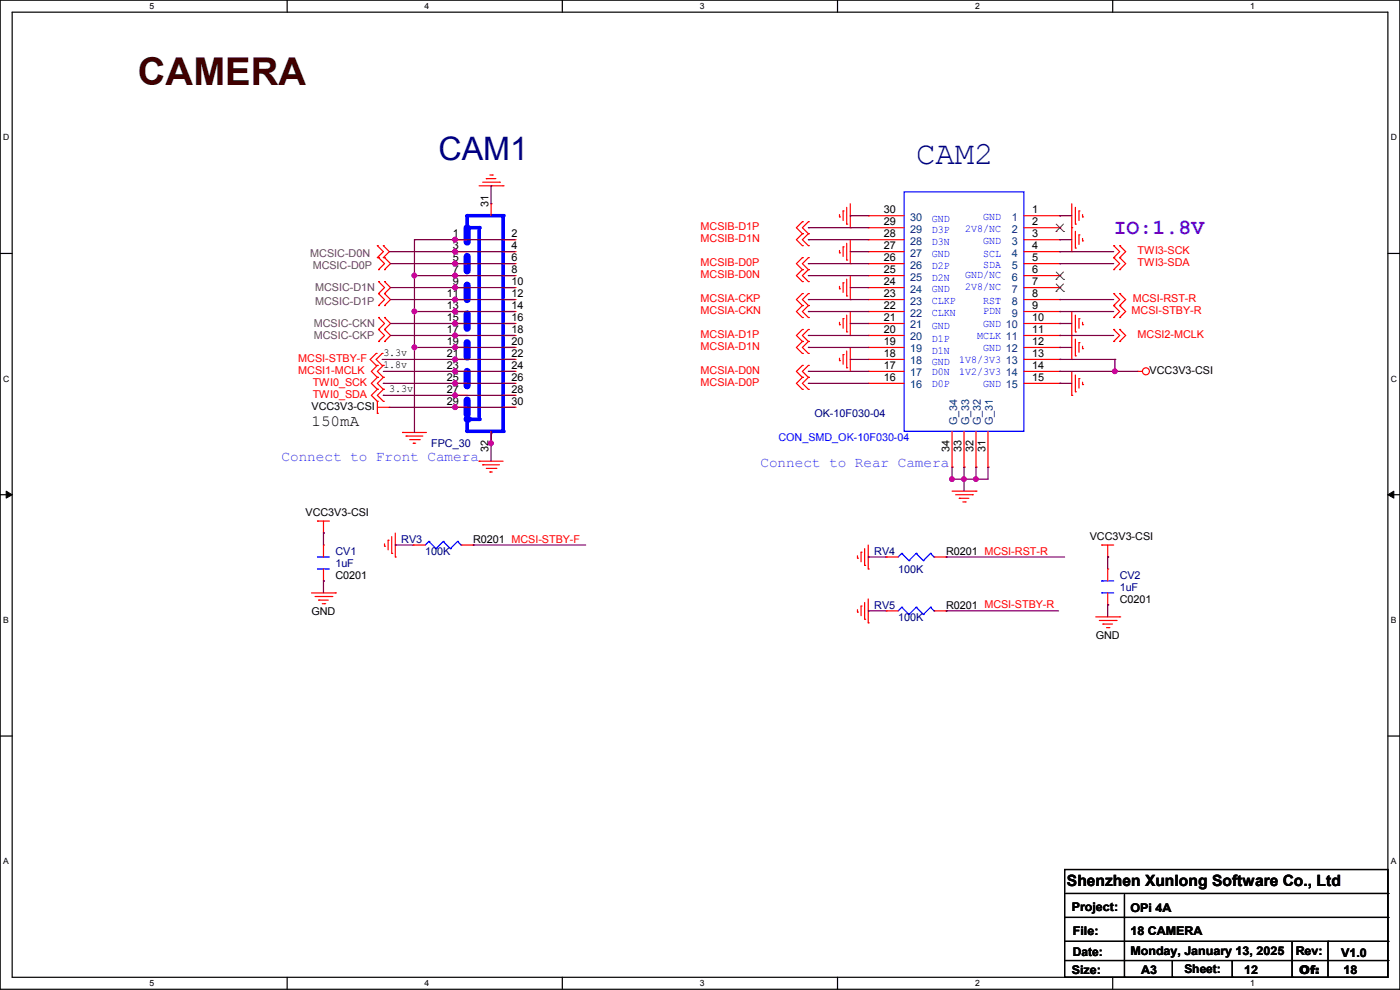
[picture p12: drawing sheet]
<svg xmlns="http://www.w3.org/2000/svg" width="297mm" height="210mm" viewBox="0 0 297 210" stroke-linecap="round" stroke-linejoin="round" font-family="sans-serif">
<g fill="none" stroke="#000" stroke-width=".25">
<path d="M0 0h297v209.8h-297zM2.6 2.6h291.8v204.7h-291.8zM60.9 0v2.6M119.3 0v2.6M177.7 0v2.6M236.1 0v2.6M0 53.8h2.6M294.4 53.8h2.6M0 104.9h2.6M294.4 104.9h2.6M0 156.1h2.6M294.4 156.1h2.6"/>
<path d="M225.8 184.4h68.6v22.9h-68.6zM225.8 194.6h68.6M225.8 199.7h68.6M226.1 189.5h68.3M238.5 189.8v17.5M274.1 199.7v7.6M281.7 199.7h.1M281.7 199.7v7.6M294.4 189.5h.1M294.4 194.6h.1M294.4 199.7h.1M60.9 207.3v2.5"/>
<path d="M119.3 207.3v2.5M177.7 207.3v2.5M225.8 203.8h68.6M236.1 207.3v2.5M238.5 207.3h.1M248.7 207.3h.1M248.7 203.8v3.5M261.4 207.3h.1M261.4 203.8v3.5M274.1 207.3h.1M294.4 203.8h.1"/>
</g>
<path d="M1.3 104.2l1.3 .7-1.3 .8zM294.4 104.9l1.3-.7v1.5z" fill="#000"/>
<path d="M1.3 104.2l1.3 .7-1.3 .8zM294.4 104.9l1.3-.7v1.5z" fill="none" stroke="#000" stroke-width=".21"/>
<g fill="none" stroke="#f00" stroke-width=".25">
<path d="M101.6 39.4h5.1M102.4 38.7h3.6M103.2 37.9h.1M103.2 37.9h2M103.9 37.1h.5M104.4 37.1h.1M106 38.7h.1M106.7 39.4h.1M80.1 54.7h.1M80.1 52.1h.1M80.1 52.1l1.2 1.3-1.2 1.3M80.3 59.7h.1"/>
<path d="M80.3 57.2h.1M80.3 54.7h.1M80.3 59.7l1.3 1.3-1.3 1.3M80.3 54.7l1.3 1.2-1.3 1.3M81.3 52.1h.1M81.3 54.7h.1M81.3 52.1l1.3 1.3-1.3 1.3M81.6 59.7h.1M81.6 54.7h.1M81.6 57.2h.1M81.6 59.7l1.2 1.3-1.2 1.3M81.6 54.7l1.2 1.2-1.2 1.3"/>
<path d="M170.2 49.6h.1M170.2 52.1h.1M170.2 47h.1M170.2 57.2h.1M170.2 59.7h.1M170.2 54.7h.1M170.2 49.6l-1.2 1.2 1.2 1.3M170.2 47l-1.2 1.3 1.2 1.3M170.2 57.2l-1.2 1.3 1.2 1.2M170.2 54.7l-1.2 1.2 1.2 1.3M171.5 49.6h.1M171.5 52.1h.1"/>
<path d="M171.5 47h.1M171.5 57.2h.1M171.5 59.7h.1M171.5 54.7h.1M171.5 49.6l-1.3 1.2 1.3 1.3M171.5 47l-1.3 1.3 1.3 1.3M171.5 57.2l-1.3 1.3 1.3 1.2M171.5 54.7l-1.3 1.2 1.3 1.3M178.1 46h.1M178.1 53.6h.1M178.1 45.5v.5M178.1 53.1v.5"/>
<path d="M178.9 44.7h.1M178.9 52.4h.1M178.9 60h.1M178.9 44.7v2.1M178.9 52.4v2M178.9 60v2M179.6 47.5h.1M179.6 55.2h.1M179.6 44v3.5M179.6 51.6v3.6M179.6 59.2v3.6M180.4 48.3h.1"/>
<path d="M180.4 55.9h.1M180.4 43.2v5.1M180.4 50.8v5.1M180.4 58.5v5M227.4 48.3h.1M227.4 53.4h.1M227.4 43.2v10.2M228.1 47.5h.1M228.1 52.6h.1M228.1 44v3.5M228.1 49.1v3.5M228.9 44.7h.1"/>
<path d="M228.9 49.8h.1M228.9 44.7v2.1M228.9 49.8v2.1M229.7 46h.1M229.7 51.1h.1M229.7 45.5v.5M229.7 50.6v.5M236.3 54.7h.1M236.3 52.1h.1M236.3 57.2h.1M236.3 52.1l1.2 1.3-1.2 1.3M236.3 54.7l1.2 1.2-1.2 1.3"/>
<path d="M237.5 54.7h.1M237.5 52.1h.1M237.5 57.2h.1M237.5 52.1l1.3 1.3-1.3 1.3M237.5 54.7l1.3 1.2-1.3 1.3M79.8 77.5h.1M79.8 75h.1M79.8 75l-1.3 1.2 1.3 1.3M80.1 77.5h.1M80.1 77.5l-1.3 1.3 1.3 1.3M80.3 62.3h.1M80.3 64.8h.1"/>
<path d="M80.3 72.4h.1M80.3 69.9h.1M80.3 67.4h.1M80.3 62.3l1.3 1.2-1.3 1.3M80.3 69.9l1.3 1.3-1.3 1.2M80.3 67.4l1.3 1.2-1.3 1.3M81.1 77.5h.1M81.1 75h.1M81.1 75l-1.3 1.2 1.3 1.3M81.3 77.5h.1M81.3 77.5l-1.2 1.3 1.2 1.3M81.6 62.3h.1"/>
<path d="M81.6 64.8h.1M81.6 69.9h.1M81.6 72.4h.1M81.6 67.4h.1M81.6 62.3l1.2 1.2-1.2 1.3M81.6 69.9l1.2 1.3-1.2 1.2M81.6 67.4l1.2 1.2-1.2 1.3M170.2 64.8h.1M170.2 67.4h.1M170.2 62.3h.1M170.2 69.9h.1M170.2 72.4h.1"/>
<path d="M170.2 75h.1M170.2 77.5h.1M170.2 64.8l-1.2 1.3 1.2 1.3M170.2 62.3l-1.2 1.2 1.2 1.3M170.2 69.9l-1.2 1.3 1.2 1.2M170.2 72.4l-1.2 1.3 1.2 1.3M170.2 77.5l-1.2 1.3 1.2 1.3M171.5 64.8h.1M171.5 67.4h.1M171.5 62.3h.1M171.5 69.9h.1M171.5 72.4h.1"/>
<path d="M171.5 75h.1M171.5 77.5h.1M171.5 64.8l-1.3 1.3 1.3 1.3M171.5 62.3l-1.3 1.2 1.3 1.3M171.5 69.9l-1.3 1.3 1.3 1.2M171.5 72.4l-1.3 1.3 1.3 1.3M171.5 77.5l-1.3 1.3 1.3 1.3M178.1 61.3h.1M178.1 68.9h.1M178.1 76.5h.1M178.1 60.7v.6M178.1 68.4v.5"/>
<path d="M178.1 76v.5M178.9 67.6h.1M178.9 75.2h.1M178.9 67.6v2M178.9 75.2v2.1M179.6 62.8h.1M179.6 70.4h.1M179.6 78h.1M179.6 66.8v3.6M179.6 74.5v3.5M180.4 63.5h.1M180.4 71.2h.1"/>
<path d="M180.4 78.8h.1M180.4 66.1v5.1M180.4 73.7v5.1M227.4 71.2h.1M227.4 76.2h.1M227.4 66.1v10.1M227.4 78.8v5.1M228.1 70.4h.1M228.1 75.5h.1M228.1 66.8v3.6M228.1 71.9v3.6M228.1 79.5v3.6"/>
<path d="M228.9 67.6h.1M228.9 72.7h.1M228.9 67.6v2M228.9 72.7v2M229.7 68.9h.1M229.7 74h.1M229.7 68.4v.5M229.7 73.4v.6M236.3 64.8h.1M236.3 67.4h.1M236.3 62.3h.1M236.3 72.4h.1"/>
<path d="M236.3 69.9h.1M236.3 64.8l1.2 1.3-1.2 1.3M236.3 62.3l1.2 1.2-1.2 1.3M236.3 69.9l1.2 1.3-1.2 1.2M237.5 64.8h.1M237.5 67.4h.1M237.5 62.3h.1M237.5 72.4h.1M237.5 69.9h.1M237.5 64.8l1.3 1.3-1.3 1.3M237.5 62.3l1.3 1.2-1.3 1.3M237.5 69.9l1.3 1.3-1.3 1.2"/>
<path d="M241.3 78.8h.1M241.3 78.8h1.1M80.1 87.7h.1M80.1 82.6h.1M80.1 80.1h.1M80.1 85.1h.1M80.1 86.4h2.5M80.1 85.1v2.6M80.1 80.1l-1.3 1.2 1.3 1.3M80.1 82.6l-1.3 1.3 1.3 1.2M81.3 82.6h.1M81.3 80.1h.1"/>
<path d="M81.3 85.1h.1M81.3 80.1l-1.2 1.2 1.2 1.3M81.3 82.6l-1.2 1.3 1.2 1.2M82.6 86.4h.1M85.4 91.7h.1M85.4 91.7h5.1M86.1 92.5h.1M86.1 92.5h3.6M86.9 93.3h2M87.7 94h.1M87.7 94h.5M88.9 93.3h.1"/>
<path d="M101.6 97.8h.1M101.6 97.8h5.1M102.4 98.6h.1M102.4 98.6h3.6M103.2 99.4h2M105.2 99.4h.1M170.2 80.1h.1M170.2 82.6h.1M170.2 80.1l-1.2 1.2 1.2 1.3M171.5 80.1h.1M171.5 82.6h.1M171.5 80.1l-1.3 1.2 1.3 1.3"/>
<path d="M227.4 83.9h.1M228.1 83.1h.1M228.9 80.3h.1M228.9 80.3v2M229.7 81.6h.1M229.7 81.1v.5M67.4 110.5h.1M67.4 110.5h2.5M68.6 113.1h.1M68.6 115.6h.1M68.6 110.5v2.6M68.6 115.6v2.6"/>
<path d="M81.6 115.9h.1M81.6 115.4v.5M82.3 114.6h.1M82.3 114.6v2M83.1 117.4h.1M83.1 113.8v3.6M83.9 118.2h.1M83.9 113.1v5.1M87.7 115.6h.1M87.7 115.6h2.5M97.8 115.6h2.6M100.4 115.6h.1"/>
<path d="M103.9 100.1h.1M103.9 100.1h.5M181.9 118.4h.1M181.9 117.9v.5M182.7 117.1h.1M182.7 117.1v2.1M183.4 119.9h.1M183.4 116.4v3.5M184.2 115.6v5.1M202 104.2h5.1M202.7 104.9h3.6M203.5 105.7h.1"/>
<path d="M203.5 105.7h2M204.3 106.5h.5M204.8 106.5h.1M206.3 104.9h.1M207.1 104.2h.1M233.7 115.6h.1M233.7 115.6h2.6M235 118.2h.1M235 115.6v2.6M66.1 125.8h5.1M66.8 126.5h3.6M67.6 127.3h.1"/>
<path d="M67.6 127.3h2M68.4 128.1h.5M68.6 123.2h.1M68.6 120.7v2.5M68.9 128.1h.1M70.4 126.5h.1M71.2 125.8h.1M181.9 129.8h.1M181.9 129.3v.5M182.7 128.6h.1M182.7 128.6v2M183.4 131.4h.1"/>
<path d="M183.4 127.8v3.6M184.2 120.7h.1M184.2 132.1h.1M184.2 127v5.1M188 129.6h.1M188 129.6h2.5M198.2 129.6h2.5M200.7 129.6h.1M232.5 130.9h5M233.2 131.6h3.6M234 132.4h.1M234 132.4h2"/>
<path d="M234.7 133.1h.5M235.2 133.1h.1M236.8 131.6h.1M237.5 130.9h.1"/>
<circle cx="243.1" cy="78.8" r=".74"/>
</g>
<g fill="none" stroke="#00f" stroke-width=".25">
<path d="M67.4 118.2h.1M67.4 118.2h2.5M91 114.9h.1M91 114.9l-.8 .7M91 114.9l1.5 1.5M92.5 116.4h.1M94 114.9h.1M94 114.9l-1.5 1.5M94 114.9l1.5 1.5M95.5 116.4h.1M97.1 114.9h.1M97.1 114.9l-1.6 1.5"/>
<path d="M97.1 114.9l.7 .7M97.8 115.6h.1M67.4 120.7h.1M67.4 120.7h2.5M191.3 128.8h.1M191.3 128.8l-.8 .8M191.3 128.8l1.5 1.5M192.8 130.3h.1M194.4 128.8h.1M194.4 128.8l-1.6 1.5M194.4 128.8l1.5 1.5M195.9 130.3h.1"/>
<path d="M197.4 128.8h.1M197.4 128.8l-1.5 1.5M197.4 128.8l.8 .8M198.2 129.6h.1"/>
</g>
<path d="M99.1 88.9v2.6" fill="none" stroke="#00f" stroke-width=".76"/>
<circle cx="99.1" cy="91.5" r=".38" fill="#00f"/>
<path d="M99.1 91.5h7.6" fill="none" stroke="#00f" stroke-width=".76"/>
<circle cx="106.7" cy="91.5" r=".38" fill="#00f"/>
<path d="M106.7 45.8v45.7" fill="none" stroke="#00f" stroke-width=".76"/>
<circle cx="106.7" cy="45.8" r=".38" fill="#00f"/>
<path d="M99.1 45.8h7.6" fill="none" stroke="#00f" stroke-width=".76"/>
<circle cx="99.1" cy="45.8" r=".38" fill="#00f"/>
<path d="M99.1 45.8v2.5" fill="none" stroke="#00f" stroke-width=".76"/>
<circle cx="99.1" cy="48.3" r=".38" fill="#00f"/>
<path d="M99.1 48.3h2.5" fill="none" stroke="#00f" stroke-width=".76"/>
<circle cx="101.6" cy="48.3" r=".38" fill="#00f"/>
<path d="M101.6 48.3v40.6" fill="none" stroke="#00f" stroke-width=".76"/>
<circle cx="101.6" cy="88.9" r=".38" fill="#00f"/>
<path d="M99.1 88.9h2.5" fill="none" stroke="#00f" stroke-width=".76"/>
<circle cx="99.1" cy="88.9" r=".38" fill="#00f"/>
<path d="M99.1 48.3v40.6" fill="none" stroke="#00f" stroke-width="1.5" stroke-dasharray="3 3"/>
<circle cx="99.1" cy="88.9" r=".76" fill="#00f" stroke-dasharray="3 3"/>
<g fill="none" stroke="#f00" stroke-width=".25">
<path d="M96.6 50.8h.1M96.6 53.4h.1M96.6 55.9h.1M96.6 58.5h.1M96.6 50.8h2.5M96.6 53.4h2.5M96.6 55.9h2.5M96.6 58.5h2.5M104.2 43.2h.1M104.2 43.2v2.6M106.7 50.8h2.6M106.7 53.4h2.6"/>
<path d="M106.7 55.9h2.6M106.7 58.5h2.6M109.3 50.8h.1M109.3 53.4h.1M109.3 55.9h.1M109.3 58.5h.1M184.2 58.5h.1M184.2 55.9h.1M184.2 53.4h.1M184.2 50.8h.1M184.2 48.3h.1M184.2 45.8h.1"/>
<path d="M184.2 50.8h7.6M184.2 53.4h7.6M184.2 55.9h7.6M184.2 58.5h7.6M184.2 45.8h7.6M184.2 48.3h7.6M217.2 50.8h7.6M217.2 53.4h7.6M217.2 55.9h7.6M217.2 58.5h7.6M217.2 45.8h7.6M217.2 48.3h7.6"/>
<path d="M224.8 45.8h.1M224.8 48.3h.1M224.8 50.8h.1M224.8 53.4h.1M224.8 55.9h.1M224.8 58.5h.1M96.6 61h.1M96.6 63.5h.1M96.6 66.1h.1M96.6 68.6h.1M96.6 71.2h.1M96.6 73.7h.1"/>
<path d="M96.6 76.2h.1M96.6 78.8h.1M96.6 61h2.5M96.6 63.5h2.5M96.6 66.1h2.5M96.6 68.6h2.5M96.6 71.2h2.5M96.6 73.7h2.5M96.6 76.2h2.5M96.6 78.8h2.5M106.7 61h2.6M106.7 63.5h2.6"/>
<path d="M106.7 66.1h2.6M106.7 68.6h2.6M106.7 71.2h2.6M106.7 73.7h2.6M106.7 76.2h2.6M106.7 78.8h2.6M109.3 61h.1M109.3 63.5h.1M109.3 66.1h.1M109.3 68.6h.1M109.3 71.2h.1M109.3 73.7h.1"/>
<path d="M109.3 76.2h.1M109.3 78.8h.1M184.2 78.8h.1M184.2 76.2h.1M184.2 73.7h.1M184.2 71.2h.1M184.2 68.6h.1M184.2 66.1h.1M184.2 63.5h.1M184.2 61h.1M184.2 61h7.6M184.2 63.5h7.6"/>
<path d="M184.2 66.1h7.6M184.2 68.6h7.6M184.2 71.2h7.6M184.2 73.7h7.6M184.2 76.2h7.6M184.2 78.8h7.6M217.2 61h7.6M217.2 63.5h7.6M217.2 66.1h7.6M217.2 68.6h7.6M217.2 71.2h7.6M217.2 73.7h7.6"/>
<path d="M217.2 76.2h7.6M217.2 78.8h7.6M224.8 61h.1M224.8 63.5h.1M224.8 66.1h.1M224.8 68.6h.1M224.8 71.2h.1M224.8 73.7h.1M224.8 76.2h.1M224.8 78.8h.1M96.6 81.3h.1M96.6 83.9h.1"/>
<path d="M96.6 86.4h.1M96.6 81.3h2.5M96.6 83.9h2.5M96.6 86.4h2.5M104.2 94h.1M104.2 91.5v2.5M106.7 81.3h2.6M106.7 83.9h2.6M106.7 86.4h2.6M109.3 81.3h.1M109.3 83.9h.1M109.3 86.4h.1"/>
<path d="M184.2 81.3h.1M184.2 81.3h7.6M202 99.1h.1M202 91.5v7.6M204.5 99.1h.1M204.5 91.5v7.6M207.1 99.1h.1M207.1 91.5v7.6M209.6 99.1h.1M209.6 91.5v7.6M217.2 81.3h7.6M224.8 81.3h.1"/>
<path d="M188 118.2h.1M188 118.2h2.5M198.2 118.2h2.5M200.7 118.2h.1M235 120.7h.1M235 128.3h.1M235 120.7v2.5M235 125.8v2.5"/>
</g>
<g fill="none" stroke="#00f" stroke-width=".25">
<path d="M191.8 40.7h25.4v50.8h-25.4zM191.3 117.4h.1M191.3 117.4l-.8 .8M191.3 117.4l1.5 1.5M192.8 118.9h.1M194.4 117.4h.1M194.4 117.4l-1.6 1.5M194.4 117.4l1.5 1.5M195.9 118.9h.1M197.4 117.4h.1M197.4 117.4l-1.5 1.5M197.4 117.4l.8 .8"/>
<path d="M198.2 118.2h.1M233.7 123.2h.1M233.7 125.8h.1M233.7 123.2h2.6M233.7 125.8h2.6"/>
</g>
<path d="M224 49.1h.1M224 59.3h.1M224.1 47.5l1.5 1.6M224.1 57.7l1.5 1.6M225.6 47.5l-1.6 1.6M225.6 57.7l-1.6 1.6M225.6 49.1h.1M225.6 59.3h.1M224 61.8h.1M224.1 60.2l1.5 1.6M225.6 60.2l-1.6 1.6M225.6 61.8h.1" fill="none" stroke="#804000" stroke-width=".21"/>
<g fill="none" stroke="#800040" stroke-width=".25">
<path d="M81.3 78.8h15.3M96.6 78.8h.1M68.6 113.1h.1M68.6 113.1v2.5M100.4 115.6h.1M100.4 115.6h23.8M200.7 118.2h.1M200.7 118.2h25.1M235 118.2h.1M235 118.2v2.5M68.6 123.2h.1M68.6 123.2v2.6"/>
<path d="M200.7 129.6h.1M200.7 129.6h23.9M235 128.3h.1M235 128.3v2.6"/>
</g>
<circle cx="96.5" cy="78.8" r=".49" fill="#f0f"/>
<circle cx="96.5" cy="78.8" r=".49" fill="none" stroke="#f0f" stroke-width=".25"/>
<path d="M82.6 53.4h14M87.9 50.8h.1M87.9 50.8v7.7M96.6 53.4h.1" fill="none" stroke="#800040" stroke-width=".25"/>
<circle cx="87.9" cy="58.4" r=".49" fill="#f0f"/>
<circle cx="87.9" cy="58.4" r=".49" fill="none" stroke="#f0f" stroke-width=".25"/>
<path d="M82.8 55.9h13.8M87.9 50.8h8.7M96.6 50.8h.1M96.6 55.9h.1M82.8 63.5h13.8M82.8 61h13.8M96.6 63.5h.1M96.6 61h.1" fill="none" stroke="#800040" stroke-width=".25"/>
<circle cx="96.5" cy="61" r=".49" fill="#f0f"/>
<circle cx="96.5" cy="61" r=".49" fill="none" stroke="#f0f" stroke-width=".25"/>
<path d="M87.9 58.5h8.7M96.6 58.5h.1M82.8 68.6h13.8M96.6 68.6h.1" fill="none" stroke="#800040" stroke-width=".25"/>
<circle cx="96.5" cy="58.4" r=".49" fill="#f0f"/>
<circle cx="96.5" cy="58.4" r=".49" fill="none" stroke="#f0f" stroke-width=".25"/>
<path d="M82.8 71.2h13.8M87.9 66.1h.1M87.9 66.1v7.6h8.7M87.9 66.1h8.7M96.6 71.2h.1M96.6 73.7h.1M96.6 66.1h.1" fill="none" stroke="#800040" stroke-width=".25"/>
<circle cx="96.5" cy="66.1" r=".49" fill="#f0f"/>
<circle cx="96.5" cy="66.1" r=".49" fill="none" stroke="#f0f" stroke-width=".25"/>
<path d="M87.9 58.5h.1M87.9 58.5v7.6" fill="none" stroke="#800040" stroke-width=".25"/>
<circle cx="87.9" cy="66.1" r=".49" fill="#f0f"/>
<circle cx="87.9" cy="66.1" r=".49" fill="none" stroke="#f0f" stroke-width=".25"/>
<path d="M87.9 73.7h.1M87.9 73.7v18" fill="none" stroke="#800040" stroke-width=".25"/>
<circle cx="87.9" cy="73.7" r=".49" fill="#f0f"/>
<circle cx="87.9" cy="73.7" r=".49" fill="none" stroke="#f0f" stroke-width=".25"/>
<path d="M81.1 76.2h15.5M96.6 76.2h.1M82.6 86.4h14M96.6 86.4h.1" fill="none" stroke="#800040" stroke-width=".25"/>
<circle cx="96.5" cy="86.4" r=".49" fill="#f0f"/>
<circle cx="96.5" cy="86.4" r=".49" fill="none" stroke="#f0f" stroke-width=".25"/>
<path d="M81.3 83.9h.1M81.3 83.9h15.3" fill="none" stroke="#800040" stroke-width=".25"/>
<circle cx="96.5" cy="83.8" r=".49" fill="#f0f"/>
<circle cx="96.5" cy="83.8" r=".49" fill="none" stroke="#f0f" stroke-width=".25"/>
<path d="M81.3 81.3h.1M81.3 81.3h15.3" fill="none" stroke="#800040" stroke-width=".25"/>
<circle cx="96.5" cy="81.3" r=".49" fill="#f0f"/>
<circle cx="96.5" cy="81.3" r=".49" fill="none" stroke="#f0f" stroke-width=".25"/>
<path d="M104.2 92h.1M104.2 92v2" fill="none" stroke="#800040" stroke-width=".25"/>
<circle cx="104.2" cy="94" r=".49" fill="#f0f"/>
<circle cx="104.2" cy="94" r=".49" fill="none" stroke="#f0f" stroke-width=".25"/>
<g fill="none" stroke="#800040" stroke-width=".25">
<path d="M104.2 39.4h.1M104.2 39.4v3.8M224.8 45.8h.1M224.8 50.8h.1M224.8 45.8h2.6M224.8 50.8h2.6M224.8 68.6h.1M224.8 73.7h.1M224.8 76.2h.1M224.8 78.8h.1M224.8 68.6h2.6M224.8 73.7h2.6"/>
<path d="M224.8 76.2h11.7M236.5 76.2h.1M236.5 76.2v2.6h-11.7M224.8 81.3h.1M224.8 81.3h2.6"/>
</g>
<circle cx="236.5" cy="78.8" r=".49" fill="#f0f"/>
<circle cx="236.5" cy="78.8" r=".49" fill="none" stroke="#f0f" stroke-width=".25"/>
<g fill="none" stroke="#800040" stroke-width=".25">
<path d="M171.5 55.9h.1M171.5 58.5h.1M171.5 48.3h.1M171.5 50.8h.1M171.5 55.9h12.7M171.5 58.5h12.7M171.5 48.3h12.7M171.5 50.8h12.7M180.4 45.8h.1M180.4 53.4h.1M180.4 53.4h3.8M180.4 45.8h3.8"/>
<path d="M224.8 55.9h.1M224.8 53.4h.1M224.8 55.9h11.5M224.8 53.4h11.5M171.5 66.1h.1M171.5 63.5h.1M171.5 71.2h.1M171.5 78.8h.1M171.5 73.7h.1M171.5 66.1h12.7M171.5 63.5h12.7M171.5 71.2h12.7"/>
<path d="M171.5 78.8h12.7M171.5 73.7h12.7M180.4 61h.1M180.4 68.6h.1M180.4 76.2h.1M180.4 61h3.8M180.4 68.6h3.8M180.4 76.2h3.8M224.8 71.2h.1M224.8 66.1h.1M224.8 63.5h.1M224.8 66.1h11.5"/>
<path d="M224.8 63.5h11.5M224.8 71.2h11.5M236.5 78.8h.1M236.5 78.8h4.8M171.5 81.3h.1M171.5 81.3h12.7M207.1 99.1h.1M207.1 99.1v2.5M209.6 99.1h.1M209.6 99.1v2.5h-5.1M83.9 115.6h.1M83.9 115.6h3.8"/>
<path d="M184.2 118.2h.1M184.2 118.2h3.8M201.7 101.6h.1M201.7 101.6h.3M204.5 101.6h.1M204.5 101.6v2.6M207.1 101.6h.1M184.2 129.6h.1M184.2 129.6h3.8"/>
</g>
<circle cx="207" cy="101.6" r=".49" fill="#f0f"/>
<circle cx="207" cy="101.6" r=".49" fill="none" stroke="#f0f" stroke-width=".25"/>
<path d="M204.5 99.1h.1M204.5 99.1v2.5" fill="none" stroke="#800040" stroke-width=".25"/>
<circle cx="204.5" cy="101.6" r=".49" fill="#f0f"/>
<circle cx="204.5" cy="101.6" r=".49" fill="none" stroke="#f0f" stroke-width=".25"/>
<path d="M202 99.1h.1M202 99.1v2.5M202 101.6h.1M202 101.6h2.5" fill="none" stroke="#800040" stroke-width=".25"/>
<circle cx="202" cy="101.6" r=".49" fill="#f0f"/>
<circle cx="202" cy="101.6" r=".49" fill="none" stroke="#f0f" stroke-width=".25"/>
<path d="M96.6 71.2h.1M96.6 71.2h12.7M104.2 94h.1M104.2 94v3.8" fill="none" stroke="#800040" stroke-width=".25"/>
<circle cx="96.5" cy="71.1" r=".49" fill="#f0f"/>
<circle cx="96.5" cy="71.1" r=".49" fill="none" stroke="#f0f" stroke-width=".25"/>
<path d="M96.6 68.6h.1M96.6 68.6h12.7" fill="none" stroke="#800040" stroke-width=".25"/>
<circle cx="96.5" cy="68.6" r=".49" fill="#f0f"/>
<circle cx="96.5" cy="68.6" r=".49" fill="none" stroke="#f0f" stroke-width=".25"/>
<path d="M96.6 55.9h.1M96.6 55.9h12.7" fill="none" stroke="#800040" stroke-width=".25"/>
<circle cx="96.5" cy="55.9" r=".49" fill="#f0f"/>
<circle cx="96.5" cy="55.9" r=".49" fill="none" stroke="#f0f" stroke-width=".25"/>
<path d="M96.6 53.4h.1M96.6 53.4h12.7" fill="none" stroke="#800040" stroke-width=".25"/>
<circle cx="96.5" cy="53.4" r=".49" fill="#f0f"/>
<circle cx="96.5" cy="53.4" r=".49" fill="none" stroke="#f0f" stroke-width=".25"/>
<path d="M96.6 50.8h.1M96.6 50.8h12.7" fill="none" stroke="#800040" stroke-width=".25"/>
<circle cx="96.5" cy="50.8" r=".49" fill="#f0f"/>
<circle cx="96.5" cy="50.8" r=".49" fill="none" stroke="#f0f" stroke-width=".25"/>
<path d="M96.6 78.8h.1M96.6 76.2h.1M96.6 78.8h12.7M96.6 76.2h12.7M96.6 81.3h.1M96.6 81.3h12.7" fill="none" stroke="#800040" stroke-width=".25"/>
<circle cx="96.5" cy="76.2" r=".49" fill="#f0f"/>
<circle cx="96.5" cy="76.2" r=".49" fill="none" stroke="#f0f" stroke-width=".25"/>
<path d="M96.6 73.7h.1M96.6 73.7h12.7" fill="none" stroke="#800040" stroke-width=".25"/>
<circle cx="96.5" cy="73.7" r=".49" fill="#f0f"/>
<circle cx="96.5" cy="73.7" r=".49" fill="none" stroke="#f0f" stroke-width=".25"/>
<path d="M96.6 63.5h.1M96.6 63.5h12.7M96.6 86.4h.1M96.6 83.9h.1M96.6 86.4h12.7M96.6 83.9h12.7" fill="none" stroke="#800040" stroke-width=".25"/>
<circle cx="96.5" cy="63.5" r=".49" fill="#f0f"/>
<circle cx="96.5" cy="63.5" r=".49" fill="none" stroke="#f0f" stroke-width=".25"/>
<path d="M96.6 58.5h.1M96.6 58.5h12.7M96.6 61h.1M96.6 66.1h.1M96.6 61h12.7M96.6 66.1h12.7" fill="none" stroke="#800040" stroke-width=".25"/>
<circle cx="96.5" cy="78.8" r=".49" fill="#f0f"/>
<circle cx="96.5" cy="78.8" r=".49" fill="none" stroke="#f0f" stroke-width=".25"/>
<circle cx="87.9" cy="58.4" r=".49" fill="#f0f"/>
<circle cx="87.9" cy="58.4" r=".49" fill="none" stroke="#f0f" stroke-width=".25"/>
<circle cx="96.5" cy="61" r=".49" fill="#f0f"/>
<circle cx="96.5" cy="61" r=".49" fill="none" stroke="#f0f" stroke-width=".25"/>
<circle cx="96.5" cy="58.4" r=".49" fill="#f0f"/>
<circle cx="96.5" cy="58.4" r=".49" fill="none" stroke="#f0f" stroke-width=".25"/>
<circle cx="96.5" cy="66.1" r=".49" fill="#f0f"/>
<circle cx="96.5" cy="66.1" r=".49" fill="none" stroke="#f0f" stroke-width=".25"/>
<circle cx="87.9" cy="66.1" r=".49" fill="#f0f"/>
<circle cx="87.9" cy="66.1" r=".49" fill="none" stroke="#f0f" stroke-width=".25"/>
<circle cx="87.9" cy="73.7" r=".49" fill="#f0f"/>
<circle cx="87.9" cy="73.7" r=".49" fill="none" stroke="#f0f" stroke-width=".25"/>
<circle cx="96.5" cy="86.4" r=".49" fill="#f0f"/>
<circle cx="96.5" cy="86.4" r=".49" fill="none" stroke="#f0f" stroke-width=".25"/>
<circle cx="96.5" cy="83.8" r=".49" fill="#f0f"/>
<circle cx="96.5" cy="83.8" r=".49" fill="none" stroke="#f0f" stroke-width=".25"/>
<circle cx="96.5" cy="81.3" r=".49" fill="#f0f"/>
<circle cx="96.5" cy="81.3" r=".49" fill="none" stroke="#f0f" stroke-width=".25"/>
<circle cx="104.2" cy="94" r=".49" fill="#f0f"/>
<circle cx="104.2" cy="94" r=".49" fill="none" stroke="#f0f" stroke-width=".25"/>
<circle cx="236.5" cy="78.8" r=".49" fill="#f0f"/>
<circle cx="236.5" cy="78.8" r=".49" fill="none" stroke="#f0f" stroke-width=".25"/>
<circle cx="207" cy="101.6" r=".49" fill="#f0f"/>
<circle cx="207" cy="101.6" r=".49" fill="none" stroke="#f0f" stroke-width=".25"/>
<circle cx="204.5" cy="101.6" r=".49" fill="#f0f"/>
<circle cx="204.5" cy="101.6" r=".49" fill="none" stroke="#f0f" stroke-width=".25"/>
<circle cx="202" cy="101.6" r=".49" fill="#f0f"/>
<circle cx="202" cy="101.6" r=".49" fill="none" stroke="#f0f" stroke-width=".25"/>
<circle cx="96.5" cy="71.1" r=".49" fill="#f0f"/>
<circle cx="96.5" cy="71.1" r=".49" fill="none" stroke="#f0f" stroke-width=".25"/>
<circle cx="96.5" cy="68.6" r=".49" fill="#f0f"/>
<circle cx="96.5" cy="68.6" r=".49" fill="none" stroke="#f0f" stroke-width=".25"/>
<circle cx="96.5" cy="55.9" r=".49" fill="#f0f"/>
<circle cx="96.5" cy="55.9" r=".49" fill="none" stroke="#f0f" stroke-width=".25"/>
<circle cx="96.5" cy="53.4" r=".49" fill="#f0f"/>
<circle cx="96.5" cy="53.4" r=".49" fill="none" stroke="#f0f" stroke-width=".25"/>
<circle cx="96.5" cy="50.8" r=".49" fill="#f0f"/>
<circle cx="96.5" cy="50.8" r=".49" fill="none" stroke="#f0f" stroke-width=".25"/>
<circle cx="96.5" cy="76.2" r=".49" fill="#f0f"/>
<circle cx="96.5" cy="76.2" r=".49" fill="none" stroke="#f0f" stroke-width=".25"/>
<circle cx="96.5" cy="73.7" r=".49" fill="#f0f"/>
<circle cx="96.5" cy="73.7" r=".49" fill="none" stroke="#f0f" stroke-width=".25"/>
<circle cx="96.5" cy="63.5" r=".49" fill="#f0f"/>
<circle cx="96.5" cy="63.5" r=".49" fill="none" stroke="#f0f" stroke-width=".25"/>
<text font-size="8.1" fill="#400000" x="29.3" y="18">CAMERA</text>
<g font-size="6.9" fill="#000080">
<text x="93" y="33.9">CAM1</text>
<text x="194.4" y="34.8">CAM2</text>
</g>
<text font-size="4.6" fill="#8000ff" x="236.3" y="49.6">IO:1.8V</text>
<g font-size="3.3">
<text x="66.1" y="90.3">150mA</text>
<text x="226.4" y="188">Shenzhen Xunlong Software Co., Ltd</text>
</g>
<g font-size="3" fill="#8000ff">
<text x="59.7" y="97.7">Connect to Front Camera</text>
<text x="161.3" y="99">Connect to Rear Camera</text>
</g>
<g font-size="2.5">
<text x="227.4" y="193.2">Project:</text>
<text x="239.8" y="193.4">OPi 4A</text>
<text x="227.6" y="198.2">File:</text>
<text x="227.6" y="202.8">Date:</text>
<text x="239.8" y="202.6">Monday, January 13, 2025</text>
<text x="239.8" y="198.2">18 CAMERA</text>
<text x="274.9" y="202.6">Rev:</text>
<text x="284.5" y="203.1">V1.0</text>
<text x="227.4" y="206.6">Size:</text>
<text x="242.1" y="206.6">A3</text>
<text x="251.2" y="206.4">Sheet:</text>
<text x="263.9" y="206.6">12</text>
<text x="275.6" y="206.5">Of:</text>
<text x="285" y="206.6">18</text>
</g>
<g font-size="2.3">
<text x="103.6" y="44" transform="rotate(-90 103.6 44)">31</text>
<text x="187.5" y="47.8">29</text>
<text x="187.5" y="45.2">30</text>
<text x="219" y="45.2">1</text>
<text x="219" y="47.8">2</text>
<text x="96.1" y="50.3">1</text>
<text x="96.1" y="52.8">3</text>
<text x="108.5" y="50.3">2</text>
<text x="108.5" y="52.8">4</text>
<text x="187.5" y="52.8">27</text>
<text x="187.5" y="50.3">28</text>
<text x="219" y="50.3">3</text>
<text x="219" y="52.8">4</text>
<text x="96.1" y="55.4">5</text>
<text x="96.1" y="57.9">7</text>
<text x="108.5" y="55.4">6</text>
<text x="108.5" y="57.9">8</text>
<text x="187.5" y="57.9">25</text>
<text x="187.5" y="55.4">26</text>
<text x="219" y="55.4">5</text>
<text x="219" y="57.9">6</text>
<text x="94.8" y="63">11</text>
<text x="94.8" y="65.5">13</text>
<text x="96.1" y="60.5">9</text>
<text x="108.5" y="60.5">10</text>
<text x="108.5" y="63">12</text>
<text x="108.5" y="65.5">14</text>
<text x="187.5" y="65.5">22</text>
<text x="187.5" y="63">23</text>
<text x="187.5" y="60.5">24</text>
<text x="219" y="60.5">7</text>
<text x="219" y="63">8</text>
<text x="219" y="65.5">9</text>
<text x="94.8" y="68.1">15</text>
<text x="94.8" y="70.6">17</text>
<text x="108.5" y="68.1">16</text>
<text x="108.5" y="70.6">18</text>
<text x="187.5" y="70.6">20</text>
<text x="187.5" y="68.1">21</text>
<text x="219" y="68.1">10</text>
<text x="219" y="70.6">11</text>
<text x="81.3" y="75.6">3.3v</text>
<text x="94.8" y="73.2">19</text>
<text x="94.8" y="75.7">21</text>
<text x="108.5" y="73.2">20</text>
<text x="108.5" y="75.7">22</text>
<text x="187.5" y="75.7">18</text>
<text x="187.5" y="73.2">19</text>
<text x="219" y="73.2">12</text>
<text x="219" y="75.7">13</text>
<text x="81.3" y="78.1">1.8v</text>
<text x="82.6" y="83.2">3.3v</text>
<text x="94.8" y="78.2">23</text>
<text x="94.8" y="80.8">25</text>
<text x="94.8" y="83.3">27</text>
<text x="108.5" y="78.2">24</text>
<text x="108.5" y="80.8">26</text>
<text x="108.5" y="83.3">28</text>
<text x="187.5" y="80.8">16</text>
<text x="187.5" y="78.2">17</text>
<text x="219" y="78.2">14</text>
<text x="219" y="80.8">15</text>
<text x="243.9" y="79.3">VCC3V3-CSI</text>
<text x="66.1" y="87">VCC3V3-CSI</text>
<text x="94.8" y="85.9">29</text>
<text x="108.5" y="85.9">30</text>
<text x="103.6" y="95.8" transform="rotate(-90 103.6 95.8)">32</text>
<text x="201.4" y="95.8" transform="rotate(-90 201.4 95.8)">34</text>
<text x="204" y="95.8" transform="rotate(-90 204 95.8)">33</text>
<text x="206.5" y="95.8" transform="rotate(-90 206.5 95.8)">32</text>
<text x="209" y="95.8" transform="rotate(-90 209 95.8)">31</text>
<text x="64.8" y="109.6">VCC3V3-CSI</text>
<text x="100.4" y="115.1">R0201 MCSI-STBY-F</text>
<text x="200.7" y="117.7">R0201 MCSI-RST-R</text>
<text x="231.2" y="114.6">VCC3V3-CSI</text>
<text x="71.2" y="122.8">C0201</text>
<text x="66.1" y="130.4">GND</text>
<text x="200.7" y="129.1">R0201 MCSI-STBY-R</text>
<text x="237.5" y="127.8">C0201</text>
<text x="232.5" y="135.5">GND</text>
</g>
<g font-size="2.3" fill="#004080">
<text x="193.1" y="46.8">30</text>
<text x="214.7" y="46.8">1</text>
<text x="193.1" y="51.9">28</text>
<text x="193.1" y="49.4">29</text>
<text x="214.7" y="49.4">2</text>
<text x="214.7" y="51.9">3</text>
<text x="193.1" y="59.5">25</text>
<text x="193.1" y="57">26</text>
<text x="193.1" y="54.4">27</text>
<text x="214.7" y="54.4">4</text>
<text x="214.7" y="57">5</text>
<text x="214.7" y="59.5">6</text>
<text x="193.1" y="64.6">23</text>
<text x="193.1" y="62.1">24</text>
<text x="214.7" y="62.1">7</text>
<text x="214.7" y="64.6">8</text>
<text x="193.1" y="69.7">21</text>
<text x="193.1" y="67.1">22</text>
<text x="214.7" y="67.1">9</text>
<text x="193.1" y="77.3">18</text>
<text x="193.1" y="74.8">19</text>
<text x="193.1" y="72.2">20</text>
<text x="213.4" y="77.3">13</text>
<text x="193.1" y="82.4">16</text>
<text x="193.1" y="79.8">17</text>
<text x="213.4" y="79.8">14</text>
<text x="203" y="90.2" transform="rotate(-90 203 90.2)">G_34</text>
<text x="205.6" y="90.2" transform="rotate(-90 205.6 90.2)">G_33</text>
<text x="208.1" y="90.2" transform="rotate(-90 208.1 90.2)">G_32</text>
<text x="210.7" y="90.2" transform="rotate(-90 210.7 90.2)">G_31</text>
</g>
<g font-size="2.3" fill="#00f">
<text x="197.7" y="47.1">GND</text>
<text x="208.6" y="46.6">GND</text>
<text x="197.7" y="49.4">D3P</text>
<text x="197.7" y="51.9">D3N</text>
<text x="204.8" y="49.1">2V8/NC</text>
<text x="208.6" y="51.7">GND</text>
<text x="197.7" y="54.5">GND</text>
<text x="197.7" y="57">D2P</text>
<text x="197.7" y="59.6">D2N</text>
<text x="204.8" y="59.1">GND/NC</text>
<text x="208.6" y="54.5">SCL</text>
<text x="208.6" y="56.8">SDA</text>
<text x="197.7" y="61.8">GND</text>
<text x="197.7" y="64.4">CLKP</text>
<text x="204.8" y="61.6">2V8/NC</text>
<text x="208.6" y="64.4">RST</text>
<text x="197.7" y="69.7">GND</text>
<text x="197.7" y="66.9">CLKN</text>
<text x="208.6" y="69.5">GND 10</text>
<text x="208.6" y="66.7">PDN</text>
<text x="197.7" y="77.3">GND</text>
<text x="197.7" y="75.1">D1N</text>
<text x="197.7" y="72.5">D1P</text>
<text x="203.5" y="77.1">1V8/3V3</text>
<text x="207.3" y="72">MCLK 11</text>
<text x="208.6" y="74.5">GND 12</text>
<text x="197.7" y="82.2">D0P</text>
<text x="197.7" y="79.6">D0N</text>
<text x="203.5" y="79.6">1V2/3V3</text>
<text x="208.6" y="82.2">GND 15</text>
<text x="165.1" y="93.6">CON_SMD_OK-10F030-04</text>
</g>
<g font-size="2.3" fill="#f00">
<text x="148.6" y="51.4">MCSIB-D1N</text>
<text x="148.6" y="48.9">MCSIB-D1P</text>
<text x="241.3" y="53.9">TWI3-SCK</text>
<text x="148.6" y="59">MCSIB-D0N</text>
<text x="148.6" y="56.5">MCSIB-D0P</text>
<text x="241.3" y="56.5">TWI3-SDA</text>
<text x="148.6" y="64.1">MCSIA-CKP</text>
<text x="240.3" y="64.1">MCSI-RST-R</text>
<text x="148.6" y="66.6">MCSIA-CKN</text>
<text x="148.6" y="71.7">MCSIA-D1P</text>
<text x="240.1" y="66.6">MCSI-STBY-R</text>
<text x="241.3" y="71.7">MCSI2-MCLK</text>
<text x="63.3" y="76.8">MCSI-STBY-F</text>
<text x="148.6" y="74.3">MCSIA-D1N</text>
<text x="63.3" y="79.3">MCSI1-MCLK</text>
<text x="66.3" y="81.9">TWI0_SCK</text>
<text x="148.6" y="79.3">MCSIA-D0N</text>
<text x="148.6" y="81.9">MCSIA-D0P</text>
<text x="66.3" y="84.4">TWI0_SDA</text>
</g>
<g font-size="2.3" fill="#804040">
<text x="65.8" y="54.4">MCSIC-D0N</text>
<text x="66.3" y="57">MCSIC-D0P</text>
<text x="66.8" y="61.8">MCSIC-D1N</text>
<text x="66.8" y="64.6">MCSIC-D1P</text>
<text x="66.6" y="72">MCSIC-CKP</text>
<text x="66.6" y="69.4">MCSIC-CKN</text>
</g>
<g font-size="2.3" fill="#000080">
<text x="172.8" y="88.5">OK-10F030-04</text>
<text x="91.5" y="94.8">FPC_30</text>
<text x="71.2" y="117.7">CV1</text>
<text x="85.1" y="115.1">RV3</text>
<text x="90.2" y="117.7">100K</text>
<text x="185.5" y="117.7">RV4</text>
<text x="71.2" y="120.2">1uF</text>
<text x="190.5" y="121.5">100K</text>
<text x="237.5" y="122.8">CV2</text>
<text x="237.5" y="125.3">1uF</text>
<text x="185.5" y="129.1">RV5</text>
<text x="190.5" y="131.7">100K</text>
</g>
<g font-size="1.8">
<text x="31.7" y="1.9">5</text>
<text x="90.1" y="1.9">4</text>
<text x="148.5" y="1.9">3</text>
<text x="206.8" y="1.9">2</text>
<text x="265.2" y="1.9">1</text>
<text x=".7" y="29.8">D</text>
<text x="295.1" y="29.8">D</text>
<text x=".7" y="80.9">C</text>
<text x="295.1" y="80.9">C</text>
<text x=".7" y="132.1">B</text>
<text x="295.1" y="132.1">B</text>
<text x=".7" y="183.3">A</text>
<text x="295.1" y="183.3">A</text>
<text x="31.7" y="209.2">5</text>
<text x="90.1" y="209.2">4</text>
<text x="148.5" y="209.2">3</text>
<text x="206.8" y="209.2">2</text>
<text x="265.2" y="209.2">1</text>
</g>
</svg>
